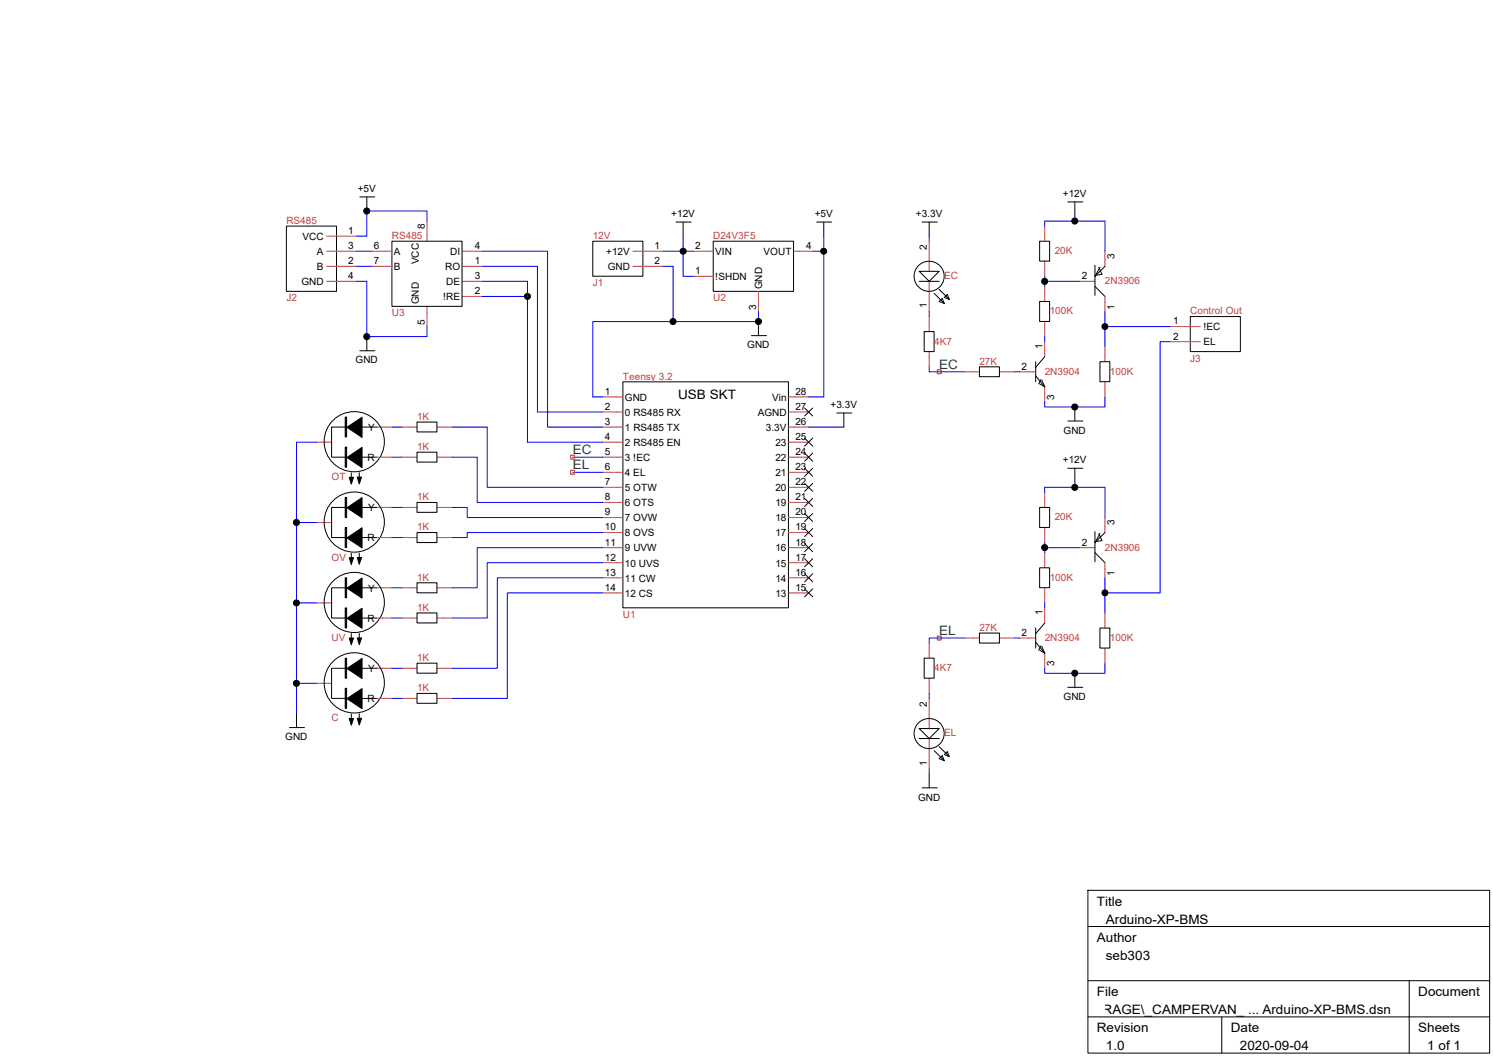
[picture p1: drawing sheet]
<svg xmlns="http://www.w3.org/2000/svg" width="297mm" height="210mm" viewBox="0 0 297 210" stroke-linecap="round" stroke-linejoin="round" font-family="sans-serif">
<g fill="none" stroke="#000" stroke-width=".2">
<path d="M71.6 39.2h3M73 39.2v2.8M57 45h9.9v12.9h-9.9zM78 48h13.9v12.9h-13.9zM117.9 48h10v6.9h-10zM134.5 44.2h3M135.9 44.2v2.7M141.9 48h16v9.9h-16zM162.5 44.2h3M163.9 44.2v2.7M182.9 54h4l-2 1.9zM182.9 55.9h4"/>
<path d="M183.5 44.2h3M184.9 44.2v2.7M185.9 58.3l2 2M186.9 57.6l2 1.9M186.9 59.9l.6-.5 .4 .9zM187.9 59.1l.6-.6 .4 1zM206.8 48h2v3.9h-2zM206.8 59.9h2v4h-2zM212.4 40.2h3M213.8 40.2v2.8M217.8 56.9l2 2M217.8 52.7v6"/>
<path d="M218.6 53.1l.6 1.4-1.4 .3M219.8 53l-2 1.9 1-1.8M71.6 69.7h3M73 66.9v2.8M123.9 75.9h33v45h-33zM149.5 66.7h3M150.9 63.9v2.8M183.9 65.9h1.9v4h-1.9zM194.9 72.9h3.9v2h-3.9zM206.1 74.7l1.8 2.2M206.1 71.9v4M206.8 76.3l1.1 .6"/>
<path d="M207 75.5l-.4 .8M207.2 75.5l.7 1.4M207.9 70.9l-1.8 2.1M218.8 71.9h2v4h-2zM236.8 62.9h10v7h-10zM69 84.9h-3v6h3M69.9 94v1.3M71.5 94v1.2M72 84.9h3M72 90.9h3M83 83.9h3.9v2h-3.9zM83 89.9h3.9v2h-3.9z"/>
<path d="M83 99.9h3.9v2h-3.9zM160.1 81.1l1.6 1.6M160.1 87.1l1.6 1.6M160.1 90.1l1.6 1.6M160.1 93.1l1.6 1.6M160.1 96.1l1.6 1.6M160.1 99.1l1.6 1.6M161.7 81.1l-1.6 1.6M161.7 87.1l-1.6 1.6M161.7 90.1l-1.6 1.6M161.7 93.1l-1.6 1.6M161.7 96.1l-1.6 1.6"/>
<path d="M161.7 99.1l-1.6 1.6M166.5 82.1h3M167.9 82.1v2.8M212.4 83.7h3M212.4 93.1h3M213.8 80.9v2.8M213.8 93.1v2.8M69 100.9h-3v6h3M69 116.9h-3v6h3M69.9 110v1.3M71.5 110v1.2M72 100.9h3"/>
<path d="M72 106.9h3M72 116.9h3M83 105.9h3.9v2h-3.9zM83 115.9h3.9v2h-3.9zM160.1 102.1l1.6 1.6M160.1 105.1l1.6 1.6M160.1 108.1l1.6 1.6M160.1 111.1l1.6 1.6M160.1 114.1l1.6 1.6M160.1 117.1l1.6 1.6M161.7 102.1l-1.6 1.6M161.7 105.1l-1.6 1.6"/>
<path d="M161.7 108.1l-1.6 1.6M161.7 111.1l-1.6 1.6M161.7 114.1l-1.6 1.6M161.7 117.1l-1.6 1.6M206.8 100.9h2v4h-2zM206.8 112.9h2v4h-2zM217.8 105.7v6M217.8 109.9l2 2M218.6 106.1l.6 1.4-1.4 .2M219.8 105.9l-2 2 1-1.8M69 132.9h-3v6h3M69.9 126v1.2"/>
<path d="M71.5 125.9v1.3M72 122.9h3M72 132.9h3M72 138.9h3M83 121.9h3.9v2h-3.9zM83 131.9h3.9v2h-3.9zM83 137.9h3.9v1.9h-3.9zM183.9 130.9h1.9v4h-1.9zM194.9 125.9h3.9v2h-3.9zM206.1 127.7l1.8 2.2M206.1 124.9v4M206.8 129.3l1.1 .6"/>
<path d="M207 128.5l-.4 .8M207.2 128.5l.7 1.4M207.9 123.9l-1.8 2.1M212.4 136.7h3M213.8 133.9v2.8M218.8 124.9h2v4h-2zM57.6 144.7h3M59 141.9v2.8M69.9 142v1.2M71.5 141.9v1.3M182.9 144.9h4l-2 2zM182.9 146.9h4"/>
<path d="M183.5 156.7h3M184.9 153.9v2.8M185.9 149.3l2 2M186.9 148.5l2 2M186.9 150.9l.6-.6 .4 1zM187.9 150.1l.6-.6 .4 1zM216.4 177h80v32.4h-80zM216.4 184.2h80M216.4 195h80M280.4 195v14.4M216.4 202.2h80M243.1 202.2v7.2"/>
<circle cx="184.9" cy="54.9" r="3"/>
<circle cx="70.5" cy="87.8" r="6"/>
<circle cx="70.5" cy="119.8" r="6"/>
<circle cx="70.5" cy="103.8" r="6"/>
<circle cx="70.5" cy="135.8" r="6"/>
<circle cx="184.9" cy="145.9" r="2.99"/>
</g>
<g fill="none" stroke="#c04040" stroke-width=".2">
<path d="M65 50h6M65 53h6M65 55.9h6M65 46.9h6M74 50h4M74 53h4M85 44v4M91.9 50h4M91.9 53h4M91.9 55.9h4M91.9 58.9h4M125.9 50h6"/>
<path d="M125.9 53h6M137.9 50h4M137.9 54.9h4M150.9 58v3.9M157.9 50h4M184.9 48v6M184.9 55.9v6M207.9 45v3M207.9 51.9v3M207.9 56.9v3M214.8 55.9h3M219.8 50v3"/>
<path d="M219.8 58.9v3M85 60.9v4M119.9 78.9h4M156.9 78.9h4M184.9 62.9v3M184.9 69.9v3M191.9 73.9h3M198.9 73.9h2.9M202.9 73.9h2.9M207.9 63.9v3M207.9 67.9v3M207.9 76.9v3"/>
<path d="M219.8 68.9v3M219.8 75.9v3M232.8 64.9h6M232.8 67.9h6M63 87.9h3M75 84.9h3M75 90.9h3M80 84.9h3M80 90.9h3M86.9 84.9h3.1M86.9 90.9h3.1M119.9 81.9h4"/>
<path d="M119.9 84.9h4M119.9 87.9h4M119.9 90.9h4M119.9 93.9h4M119.9 96.9h4M119.9 99.9h4M156.9 81.9h4M156.9 84.9h4M156.9 87.9h4M156.9 90.9h4M156.9 93.9h4M156.9 96.9h4"/>
<path d="M156.9 99.9h4M207.9 97.9v3M63 103.9h3M63 119.9h3M75 100.9h3M75 106.9h3M75 116.9h3M80 100.9h3M80 106.9h3M80 116.9h3M86.9 100.9h3.1M86.9 106.9h3.1"/>
<path d="M86.9 116.9h3.1M119.9 102.9h4M119.9 105.9h4M119.9 108.9h4M119.9 111.9h4M119.9 114.9h4M119.9 117.9h4M156.9 102.9h4M156.9 105.9h4M156.9 108.9h4M156.9 111.9h4M156.9 114.9h4"/>
<path d="M156.9 117.9h4M207.9 104.9v3M207.9 109.9v3M207.9 116.9v3M214.8 108.9h3M219.8 102.9v3M219.8 111.9v3M63 135.9h3M75 122.9h3M75 132.9h3M75 138.9h3M80 122.9h3"/>
<path d="M80 132.9h3M80 138.9h3M86.9 122.9h3.1M86.9 132.9h3.1M86.9 138.9h3.1M184.9 127.9v3M184.9 134.9v3M184.9 138.9v6M191.9 126.9h3M198.9 126.9h2.9M202.9 126.9h2.9M207.9 120.9v3"/>
<path d="M207.9 129.9v3M219.8 121.9v3M219.8 128.9v3M184.9 146.9v6"/>
</g>
<g fill="none" stroke="#00f" stroke-width=".2">
<path d="M71 55.9h2v11h12v-2M71 50h3M71 53h3M85 44v-2h-12v4.9h-2M95.9 50h13v34.9h11M95.9 53h11v28.9h13M95.9 58.9h9M95.9 55.9h9v32h15M131.9 53h2v10.9M131.9 50h6M135.9 46.9v8h2M161.9 50h2"/>
<path d="M163.9 46.9v32h-3M184.9 46.9v1.1M207.9 54.9v1h6.9M207.9 45v-1h11.9v6M207.9 55.9v1M213.8 43v1M133.9 63.9h-16v15h2M150.9 61.9v2h-17M184.9 72.9v1h7M184.9 61.9v1M201.8 73.9h1.1M207.9 66.9v1"/>
<path d="M219.8 78.9v2h-11.9v-1M219.8 61.9v7M219.8 64.9h13M232.8 67.9h-2v50h-11M63 87.9h-4v16M78 84.9h2M78 90.9h2M90 84.9h6.9v12h23M90 90.9h5v9h24.9M113.9 90.9h6M113.9 93.9h6M160.9 84.9h7"/>
<path d="M207.9 97.9v-1h11.9v6M213.8 95.9v1M59 103.9h4M59 103.9v16M63 119.9h-4v16M78 100.9h2M78 106.9h2M78 116.9h2M90 100.9h3v2h26.9M119.9 108.9h-24.9v8h-5M119.9 111.9h-23v11h-6.9M119.9 114.9h-20.9v18h-9"/>
<path d="M119.9 117.9h-19v21h-10.9M119.9 105.9h-26.9v1h-3M207.9 107.9v1h6.9M207.9 108.9v1M207.9 119.9v1M219.8 114.9v7M63 135.9h-4v6M78 122.9h2M78 132.9h2M78 138.9h2M184.9 137.9v1M191.9 126.9h-7v1"/>
<path d="M201.8 126.9h1.1M219.8 131.9v2h-11.9v-1M184.9 152.9v1"/>
</g>
<path d="M186.5 73.5h.7v.8h-.7zM113.5 90.5h.8v.8h-.8zM113.5 93.5h.8v.8h-.8zM186.5 126.5h.7v.8h-.7z" fill="none" stroke="#f00" stroke-width=".2"/>
<path d="M68.7 88.9v4h.3v-4z" fill-rule="evenodd" fill="#000" stroke="#000" stroke-width=".2"/>
<g fill="#000" stroke="#000" stroke-width=".2">
<path d="M68.7 82.9h.3v4h-.3zM69 91l3-2v4zM69 85l3-2v4zM69.5 94.9h.8l-.4 1.4zM71.1 94.9h.8l-.4 1.3zM68.7 104.9h.3v4h-.3zM68.7 98.9h.3v4h-.3zM68.7 114.9h.3v4h-.3zM69 107l3-2.1v4zM69 101l3-2v4zM69 116.9l3-2v4zM69.5 110.9h.8l-.4 1.3z"/>
<path d="M71.1 110.8h.8l-.4 1.4zM68.7 120.9h.3v4h-.3zM68.7 130.9h.3v4h-.3zM69 122.9l3-2v4zM69 138.9l3-2v4zM69 132.9l3-2v4zM69.5 126.9h.8l-.4 1.3zM71.1 126.9h.8l-.4 1.3zM68.7 136.9h.3v3.9h-.3zM69.5 142.9h.8l-.4 1.3zM71.1 142.8h.8l-.4 1.4z"/>
<circle cx="73" cy="42" r=".61"/>
<circle cx="104.9" cy="58.9" r=".6"/>
<circle cx="135.9" cy="50" r=".6"/>
<circle cx="163.9" cy="50" r=".6"/>
<circle cx="207.8" cy="56" r=".61"/>
<circle cx="213.8" cy="43.9" r=".61"/>
<circle cx="73" cy="66.9" r=".61"/>
<circle cx="133.9" cy="63.9" r=".61"/>
<circle cx="150.9" cy="63.9" r=".61"/>
<circle cx="219.8" cy="64.9" r=".59"/>
<circle cx="213.8" cy="80.9" r=".61"/>
<circle cx="213.8" cy="96.9" r=".61"/>
<circle cx="59" cy="103.9" r=".61"/>
<circle cx="59" cy="119.9" r=".6"/>
<circle cx="207.8" cy="108.9" r=".61"/>
<circle cx="219.8" cy="117.9" r=".6"/>
<circle cx="59" cy="135.9" r=".61"/>
<circle cx="213.8" cy="133.9" r=".61"/>
</g>
<g font-size="2.6" fill="#008020">
<text x="186.9" y="73.4">EC</text>
<text x="113.9" y="90.3">EC</text>
<text x="113.9" y="93.3">EL</text>
<text x="186.9" y="126.3">EL</text>
</g>
<g font-size="2.6">
<text x="134.9" y="79.4">USB SKT</text>
<text x="218.2" y="180.1">Title</text>
<text x="220" y="183.7">Arduino-XP-BMS</text>
<text x="218.2" y="187.3">Author</text>
<text x="220" y="190.9">seb303</text>
<text x="218.2" y="198">File</text>
<text x="219.4" y="201.6">RAGE\_CAMPERVAN_ ... Arduino-XP-BMS.dsn</text>
<text x="282.2" y="198">Document</text>
<text x="218.2" y="205.2">Revision</text>
<text x="220" y="208.8">1.0</text>
<text x="244.9" y="205.2">Date</text>
<text x="246.7" y="208.8">2020-09-04</text>
<text x="282.2" y="205.2">Sheets</text>
<text x="284" y="208.8">1 of 1</text>
</g>
<g font-size="2">
<text x="71.2" y="38.1">+5V</text>
<text x="211.5" y="39.1">+12V</text>
<text x="60.2" y="47.7">VCC</text>
<text x="69.3" y="46.5">1</text>
<text x="84.5" y="45.5" transform="rotate(-90 84.5 45.5)">8</text>
<text x="133.6" y="43.1">+12V</text>
<text x="162.1" y="43.1">+5V</text>
<text x="182.2" y="43.1">+3.3V</text>
<text x="63.1" y="50.7">A</text>
<text x="63.1" y="53.7">B</text>
<text x="69.3" y="49.5">3</text>
<text x="69.3" y="52.5">2</text>
<text x="74.4" y="49.5">6</text>
<text x="74.4" y="52.5">7</text>
<text x="78.4" y="50.7">A</text>
<text x="78.4" y="53.7">B</text>
<text x="83.3" y="52.6" transform="rotate(-90 83.3 52.6)">VCC</text>
<text x="88.6" y="53.7">RO</text>
<text x="89.6" y="50.7">DI</text>
<text x="94.4" y="49.5">4</text>
<text x="94.4" y="52.5">1</text>
<text x="120.6" y="50.7">+12V</text>
<text x="120.9" y="53.7">GND</text>
<text x="130.2" y="49.5">1</text>
<text x="130.2" y="52.5">2</text>
<text x="138.3" y="49.5">2</text>
<text x="142.3" y="50.7">VIN</text>
<text x="151.9" y="50.7">VOUT</text>
<text x="160.4" y="49.5">4</text>
<text x="184.4" y="49.7" transform="rotate(-90 184.4 49.7)">2</text>
<text x="221.7" y="51.5" transform="rotate(-90 221.7 51.5)">3</text>
<text x="60" y="56.7">GND</text>
<text x="69.3" y="55.5">4</text>
<text x="88.2" y="59.7">!RE</text>
<text x="88.8" y="56.7">DE</text>
<text x="94.4" y="55.5">3</text>
<text x="94.4" y="58.5">2</text>
<text x="138.3" y="54.5">1</text>
<text x="142.3" y="55.7">!SHDN</text>
<text x="151.6" y="57.6" transform="rotate(-90 151.6 57.6)">GND</text>
<text x="215.2" y="55.5">2</text>
<text x="83.3" y="60.5" transform="rotate(-90 83.3 60.5)">GND</text>
<text x="84.5" y="64.5" transform="rotate(-90 84.5 64.5)">5</text>
<text x="150.4" y="61.6" transform="rotate(-90 150.4 61.6)">3</text>
<text x="184.4" y="61.3" transform="rotate(-90 184.4 61.3)">1</text>
<text x="221.7" y="61.6" transform="rotate(-90 221.7 61.6)">1</text>
<text x="233.4" y="64.5">1</text>
<text x="239.4" y="65.7">!EC</text>
<text x="148.7" y="69.3">GND</text>
<text x="207.4" y="69.4" transform="rotate(-90 207.4 69.4)">1</text>
<text x="233.4" y="67.5">2</text>
<text x="239.4" y="68.7">EL</text>
<text x="70.8" y="72.3">GND</text>
<text x="203.2" y="73.5">2</text>
<text x="120.3" y="78.5">1</text>
<text x="120.3" y="81.5">2</text>
<text x="124.3" y="79.7">GND</text>
<text x="124.3" y="82.7">0 RS485 RX</text>
<text x="150.7" y="82.7">AGND</text>
<text x="153.6" y="79.7">Vin</text>
<text x="158.3" y="81.5">27</text>
<text x="158.3" y="78.5">28</text>
<text x="165.2" y="81.1">+3.3V</text>
<text x="209.7" y="79.5" transform="rotate(-90 209.7 79.5)">3</text>
<text x="73.3" y="85.7">Y</text>
<text x="120.3" y="84.5">3</text>
<text x="120.3" y="87.5">4</text>
<text x="124.3" y="85.7">1 RS485 TX</text>
<text x="124.3" y="88.7">2 RS485 EN</text>
<text x="152.4" y="85.7">3.3V</text>
<text x="154.3" y="88.7">23</text>
<text x="158.3" y="87.5">25</text>
<text x="158.3" y="84.5">26</text>
<text x="211.6" y="86.3">GND</text>
<text x="73.1" y="91.7">R</text>
<text x="120.3" y="90.5">5</text>
<text x="120.3" y="93.5">6</text>
<text x="124.3" y="91.7">3 !EC</text>
<text x="124.3" y="94.7">4 EL</text>
<text x="154.3" y="94.7">21</text>
<text x="154.3" y="91.7">22</text>
<text x="158.3" y="93.5">23</text>
<text x="158.3" y="90.5">24</text>
<text x="211.5" y="92.1">+12V</text>
<text x="73.3" y="101.7">Y</text>
<text x="120.3" y="96.5">7</text>
<text x="120.3" y="99.5">8</text>
<text x="124.3" y="97.7">5 OTW</text>
<text x="124.3" y="100.7">6 OTS</text>
<text x="154.3" y="100.7">19</text>
<text x="154.3" y="97.7">20</text>
<text x="158.3" y="99.5">21</text>
<text x="158.3" y="96.5">22</text>
<text x="73.1" y="107.7">R</text>
<text x="120.3" y="102.5">9</text>
<text x="120.3" y="105.5">10</text>
<text x="124.3" y="103.7">7 OVW</text>
<text x="124.3" y="106.7">8 OVS</text>
<text x="154.3" y="106.7">17</text>
<text x="154.3" y="103.7">18</text>
<text x="158.3" y="105.5">19</text>
<text x="158.3" y="102.5">20</text>
<text x="221.7" y="104.4" transform="rotate(-90 221.7 104.4)">3</text>
<text x="120.3" y="108.5">11</text>
<text x="120.3" y="111.5">12</text>
<text x="124.3" y="109.6">9 UVW</text>
<text x="124.3" y="112.6">10 UVS</text>
<text x="154.3" y="112.6">15</text>
<text x="154.3" y="109.6">16</text>
<text x="158.3" y="111.5">17</text>
<text x="158.3" y="108.5">18</text>
<text x="215.2" y="108.5">2</text>
<text x="73.3" y="117.6">Y</text>
<text x="120.3" y="114.5">13</text>
<text x="120.3" y="117.5">14</text>
<text x="124.3" y="115.7">11 CW</text>
<text x="124.3" y="118.6">12 CS</text>
<text x="154.3" y="118.6">13</text>
<text x="154.3" y="115.7">14</text>
<text x="158.3" y="117.5">15</text>
<text x="158.3" y="114.5">16</text>
<text x="221.7" y="114.5" transform="rotate(-90 221.7 114.5)">1</text>
<text x="73.1" y="123.6">R</text>
<text x="207.4" y="122.4" transform="rotate(-90 207.4 122.4)">1</text>
<text x="203.2" y="126.4">2</text>
<text x="73.3" y="133.6">Y</text>
<text x="209.7" y="132.5" transform="rotate(-90 209.7 132.5)">3</text>
<text x="73.1" y="139.6">R</text>
<text x="184.4" y="140.6" transform="rotate(-90 184.4 140.6)">2</text>
<text x="211.6" y="139.2">GND</text>
<text x="56.8" y="147.2">GND</text>
<text x="184.4" y="152.2" transform="rotate(-90 184.4 152.2)">1</text>
<text x="182.6" y="159.2">GND</text>
</g>
<g font-size="2" fill="#c04040">
<text x="57" y="44.5">RS485</text>
<text x="78" y="47.5">RS485</text>
<text x="117.9" y="47.5">12V</text>
<text x="141.9" y="47.5">D24V3F5</text>
<text x="209.8" y="50.5">20K</text>
<text x="57" y="59.9">J2</text>
<text x="117.9" y="56.9">J1</text>
<text x="141.9" y="59.9">U2</text>
<text x="187.9" y="55.5">EC</text>
<text x="219.8" y="56.5">2N3906</text>
<text x="78" y="62.9">U3</text>
<text x="208.8" y="62.5">100K</text>
<text x="236.8" y="62.5">Control Out</text>
<text x="185.9" y="68.5">4K7</text>
<text x="236.8" y="71.9">J3</text>
<text x="123.9" y="75.5">Teensy 3.2</text>
<text x="194.9" y="72.5">27K</text>
<text x="207.9" y="74.5">2N3904</text>
<text x="220.8" y="74.5">100K</text>
<text x="83" y="83.5">1K</text>
<text x="83" y="89.5">1K</text>
<text x="66" y="95.5">OT</text>
<text x="83" y="99.5">1K</text>
<text x="83" y="105.5">1K</text>
<text x="209.8" y="103.5">20K</text>
<text x="66" y="111.5">OV</text>
<text x="219.8" y="109.5">2N3906</text>
<text x="83" y="115.5">1K</text>
<text x="208.8" y="115.5">100K</text>
<text x="83" y="121.5">1K</text>
<text x="123.9" y="122.9">U1</text>
<text x="194.9" y="125.5">27K</text>
<text x="66" y="127.5">UV</text>
<text x="83" y="131.4">1K</text>
<text x="207.9" y="127.5">2N3904</text>
<text x="220.8" y="127.5">100K</text>
<text x="83" y="137.5">1K</text>
<text x="185.9" y="133.5">4K7</text>
<text x="66" y="143.4">C</text>
<text x="187.9" y="146.4">EL</text>
</g>
</svg>
